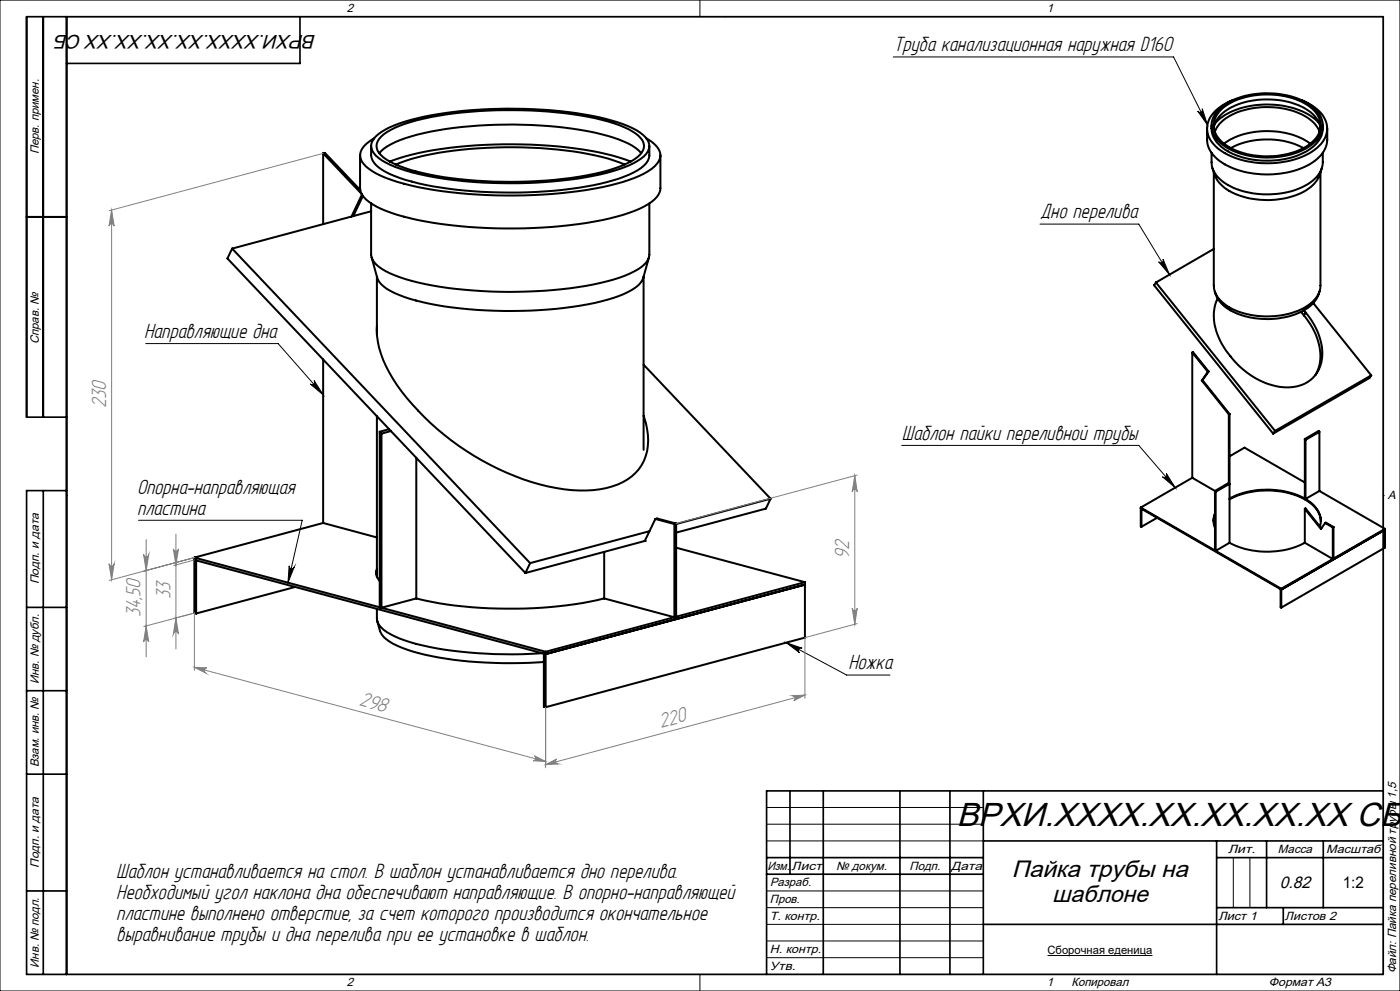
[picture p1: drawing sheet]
<svg xmlns="http://www.w3.org/2000/svg" width="420mm" height="297mm" viewBox="0 0 420 297" stroke-linecap="round" stroke-linejoin="round" font-family="sans-serif">
<g fill="none" stroke="#000" stroke-width=".6">
<path d="M362.1 38.5v3.4a9.4 9.4 0 0 0 6.1 7.8 28 28 0 0 0 25.5-.9 8.7 8.7 0 0 0 4.5-6.9v-3.4M363.5 37.6a8.1 8.1 0 0 0 4.8 7.7 26 26 0 0 0 24.2-.3 7.9 7.9 0 0 0 4.3-7.4M364.1 38.3a9 9 0 0 1 5.7-6.3 24.9 24.9 0 0 1 22.8 1.2 7.8 7.8 0 0 1 3.5 5.1M364.4 39.5a11.6 11.6 0 0 1 8-6.3 25 25 0 0 1 20.2 2.3 8.4 8.4 0 0 1 3.3 4M364.5 37a20.2 20.2 0 0 1 14.8-5.7 22.6 22.6 0 0 1 15.8 5l.7 .7M365.6 32.9a21.2 21.2 0 0 1 15.2-4.9 20.1 20.1 0 0 1 14 5 6.4 6.4 0 0 1-1 10.1 23.8 23.8 0 0 1-18.1 3.8 16.1 16.1 0 0 1-11.3-6.2 6 6 0 0 1 1.2-7.8zM365.8 33.4a19.5 19.5 0 0 1 14.7-5.1 19.7 19.7 0 0 1 13.8 4.9 6.1 6.1 0 0 1-.6 9.4 23.2 23.2 0 0 1-18.6 3.8 15 15 0 0 1-10.2-5.9 5.9 5.9 0 0 1 .9-7.1zM370 29.9a12 12 0 0 0-7.7 7 7.4 7.4 0 0 0 3.6 8 27.2 27.2 0 0 0 28.5 0 7.2 7.2 0 0 0 3-9.3 13 13 0 0 0-7.1-5.7M96.9 46v21.2M96.9 46l11.6 12.1M96.9 46l.6-.2 10.6 11.2M108 46.5v9.9a5.3 5.3 0 0 0 2.7 4.1 43.3 43.3 0 0 0 17 5.9 151.6 151.6 0 0 0 55.2-.9 32.8 32.8 0 0 0 13.4-5.7 4.8 4.8 0 0 0 1.8-3.4v-9.9"/>
<path d="M108.6 58.3l-3.2 6.6M108.9 58.7l-2.9 6.1M111.3 43.7v2.8a6.6 6.6 0 0 0 4.4 5 67.7 67.7 0 0 0 23.8 5.6 135.6 135.6 0 0 0 42.6-2.5 27.4 27.4 0 0 0 11-4.9 4.4 4.4 0 0 0 1.7-3.2v-2.8M112.3 41.4l-.6 .4a6.1 6.1 0 0 0-3.6 5.1 6.7 6.7 0 0 0 3.6 4.4 52.4 52.4 0 0 0 18.4 5.6 151.5 151.5 0 0 0 52.8-1.3 32.8 32.8 0 0 0 13.4-5.7 4 4 0 0 0 0-6.7l-2.4-1.8M112.6 41a23.3 23.3 0 0 1 10.5-5 135.4 135.4 0 0 1 52.1-1.7 44.1 44.1 0 0 1 16.9 5.5 4.6 4.6 0 0 1 2.5 4.9 8.2 8.2 0 0 1-4.5 4.2 69.3 69.3 0 0 1-24.1 5.5 128.4 128.4 0 0 1-44.3-3.3 19.5 19.5 0 0 1-9.5-5.1 3.4 3.4 0 0 1 .4-5zM113.8 45.9a16.1 16.1 0 0 1 7.8-4.5 115.6 115.6 0 0 1 40.4-3.8 80.2 80.2 0 0 1 25.2 4.8l2.5 1.3 1.8 1.3 .9 .9M114.4 40.8a25.4 25.4 0 0 1 10.8-4.8 130.9 130.9 0 0 1 55.3-.1 27.5 27.5 0 0 1 11 4.8 3.7 3.7 0 0 1-.2 6.3 36.5 36.5 0 0 1-15.4 5.6 134.7 134.7 0 0 1-49.3-.8 27.6 27.6 0 0 1-12.3-5.3 3.5 3.5 0 0 1 .1-5.7zM116.9 48.4a96.7 96.7 0 0 1 31.3-5.1 126 126 0 0 1 37.5 3.9l3.5 1.2M118.7 49.3a87 87 0 0 1 30.1-5.1 113.7 113.7 0 0 1 35.3 3.9l3.3 1.2M363.5 45.8v2.8a8.2 8.2 0 0 0 4.8 6.8 25.5 25.5 0 0 0 24.9-.8 7.6 7.6 0 0 0 3.6-6v-2.8M363.7 50.4a11.3 11.3 0 0 0 8.5 8.3 24.5 24.5 0 0 0 20.3-2.2 8.4 8.4 0 0 0 3.4-4l.6-2.1M364.1 51.6v34a7.9 7.9 0 0 0 4.7 6.5 24.7 24.7 0 0 0 23.7-.7 7.3 7.3 0 0 0 3.6-5.8v-34"/>
<path d="M367.2 43.1a24.2 24.2 0 0 1 21.4-2.4l2.5 1.1 2 1.3M369.3 44.4a24.3 24.3 0 0 1 21.7 0M8 65h12M69.6 74.5l89.4 94.3M69.6 74.5l-1.4 3 89.4 94.2M111.3 61v15.3a6.6 6.6 0 0 0 4.4 5 67.7 67.7 0 0 0 23.8 5.6 130.3 130.3 0 0 0 44.5-3.1 22 22 0 0 0 9.8-5.1l1-2.2v-15.5M111.3 63.3l-41.7 11.2M111.5 77.1l1.7 6.2a8.3 8.3 0 0 0 5.1 4.5 75.9 75.9 0 0 0 24.9 5.1 124.5 124.5 0 0 0 39.1-3.1 20.7 20.7 0 0 0 9.8-5l.8-1.4 1.8-6.3M364.1 74.6l-17.3 10.1M113.1 97.8a29 29 0 0 0 6 17.7 79.1 79.1 0 0 0 47.8 30.8 31.9 31.9 0 0 0 19.9-1.8 13.9 13.9 0 0 0 7.3-15.8l-1-4.1M113.1 82.9v17.4M193.1 82.9v51.9"/>
<path d="M346.8 84.7l35.7 44.4M346.8 84.7l-.6 .8 35.8 44.5M364.4 87.3a10.7 10.7 0 0 0 8 7.1 23.6 23.6 0 0 0 20.5-2.6 8.2 8.2 0 0 0 3-4.5M365.3 89.5a14.6 14.6 0 0 0 1.3 13.6 24.7 24.7 0 0 0 19.1 13 10 10 0 0 0 10.9-12 20.6 20.6 0 0 0-4.9-10.4M390.3 93.5l.9 1M391.2 94.5a18.2 18.2 0 0 1 4.7 14.9l-1.3 3M391.2 93l.5 .7M391.7 93.7l-.5 .8M394 90.8l17.4 21.7M96.9 107.7v49M193.1 109.3l38.1 40.2M357.7 105.7v37.5"/>
<path d="M357.7 105.7l4.7 5.7M357.7 105.7l.2-.2 4.7 5.8M360.5 114l8.2 10.2M360.8 113.9l-.3 .1M360.8 113.9l8.1 10.2M362.4 111.4l-1.9 2.6M362.6 111.3l-.2 .1M362.6 111.3l-1.8 2.6M411.4 112.5l-28.9 16.6M411.4 112.5l-.6 .8-28.8 16.7M113.1 124.7v48.2M113.9 129.4v52.6"/>
<path d="M113.9 129.4l.5 .6M114.4 130v52.1l10.5-2.8M116.7 128.6l-2.8 .8M117.3 129.2l-2.9 .8M124.9 137.2v42.1M368.7 124.2v20.5M368.9 136.8l4.4-2.6 18.1 10.4M368.9 124.1l-.2 .1M368.9 124.1v38.6M382.5 129.1l-.5 .9M391.4 131.6v17.8l.3 .1M391.4 131.6l.3 .2"/>
<path d="M391.7 131.8v17.7M395.8 129.4l-.2-.3-4.2 2.5M395.8 129.4l-4.1 2.4M395.8 129.4v17.7M96.9 156.7l-38.6 10.4M96.9 156.7l16.2 4.4M194.8 159.2l-35.8 9.6M196.6 155.5l-3.2 6.6M196.6 155.5l5.7 1.6M196.6 155.5l.5-.1 5.7 1.5M202.3 157.1v27.9l-21-5.7M202.8 156.9l-.5 .2"/>
<path d="M202.8 156.9v28M231.2 149.5l-28.4 7.6M231.2 149.5l-1.4 2.9-27 7.2M342.2 152.1l42.2 24.4M342.2 152.1v5.7l.2 .1M342.4 157.9v-5.4l-.2-.1 42.2 24.3M347.1 155.2l-4.7 2.7M357.7 143.2l-15.5 8.9M357.7 143.2l6.8 3.9M364.5 153.9a5.6 5.6 0 0 0 0 4.3M364.5 154.1l-.5 2.1M364.5 147.1l.2 .3"/>
<path d="M364.5 147.1v17.9l.2 .1M364.7 147.4v17.7M368.7 144.7l.2 .3-4.2 2.4M368.7 144.7l-4.2 2.4M368.9 149.4a24.6 24.6 0 0 1 24 1 6.7 6.7 0 0 1 3.1 7.4M368.9 149.6a24.6 24.6 0 0 1 24 1 7.2 7.2 0 0 1 3.3 5.6M391.4 152.5v10.2M391.4 152.5l4.9 6 1.2-1.8M391.4 152.5l.3-.1 4.7 6M395.8 147.1l19.7 11.4M395.8 147.1l-4.1 2.4M397.5 156.7l2.3 1.4"/>
<path d="M397.5 156.7l.3-.1 2.2 1.3M399.8 158.1v9.4M400 157.9l-.2 .2M400 157.9v9.5l-.2 .1M415.5 158.5l-31.1 18M415.5 158.5v5.6l-31.1 18M415.5 158.7l-31.1 18M58.3 167.1l105.4 28.2M58.3 167.1v16.6l.5 .2M88.5 175.9l-29.7 8M113.1 170.5a3.4 3.4 0 0 0 .8 3.6M113.1 171.2l-.2 .8"/>
<path d="M124.9 179.3a130.8 130.8 0 0 0 56.4 0M159 168.8l-1.4 2.9M181.3 165.4v13.9M193.4 162.1h.1M193.4 162.1l-35.8 9.6M202.8 164.1l38.7 10.4M241.5 174.5l-77.8 20.8M241.5 174.5v16.6l-77.8 20.8M241.5 175.2l-77.8 20.8M368.9 162.7a25.1 25.1 0 0 0 22.5 0M368.9 162.7l-4.2 2.4M384.4 176.5v5.6"/>
<path d="M384.4 176.7l-.2-.1v5.4l.2 .1M391.4 162.7l8.4 4.8M58.8 183.9v-15.9l-.5-.2 105.4 28.2M113.1 182.5a6 6 0 0 0 1.2 5.5 23.8 23.8 0 0 0 10.5 5 128.2 128.2 0 0 0 37.9 2.8M113.2 186.2a7.9 7.9 0 0 0 2.7 5.4 32.2 32.2 0 0 0 13.4 5 132.3 132.3 0 0 0 33.9 1.8M163.7 195.3v16.6M163.7 196l-.5-.1v15.9l.5 .1"/>
</g>
<g fill="none" stroke="#000" stroke-width=".3">
<path d="M0 0h420v297h-420zM20 5h395v287h-395zM210 0v5M217.5 5h.1M268 17.1h84.1l10.1 20.3M359.3 33.3a.77 .77 0 0 0 1 .3 .77 .77 0 0 0 .4-1l1.5 4.8zM312 67.2h29.6l9.2 15.1M347.6 78.5a.77 .77 0 0 0 1 .1 .77 .77 0 0 0 .3-1l1.9 4.7zM43.7 103h39.7l13.5 15.3M93.1 115.1a.78 .78 0 0 0 1 0 .78 .78 0 0 0 .1-1.1l2.7 4.3zM270.5 133.5h71.1l11 12.7M20 148.5h.1"/>
<path d="M41.6 155.9h49.1l-4.3 18.7M348.7 142.9a.76 .76 0 0 0 1.1 0 .76 .76 0 0 0 .1-1l2.7 4.3zM415 148.5h.1M86.7 169.6a.78 .78 0 0 0 .6 .9 .78 .78 0 0 0 1-.6l-1.9 4.7zM235.9 192.6l4.7 1.7a.78 .78 0 0 0-1 .3 .78 .78 0 0 0 .3 1zM235.9 192.6l18.1 9.7h13M230 242h65M230 247h65M230 252h65M370 257v15M375 257v15M230 267h65"/>
<path d="M230 272h65M230 277h65M210 292v5M217.5 292h.1M230 282h65M230 287h65M314.3 286.4h31.4"/>
</g>
<g fill="none" stroke="#808080" stroke-width=".3">
<path d="M96.9 46l-64.1 17.1M33.5 63l.8 4.8a.78 .78 0 0 0-.8-.7 .78 .78 0 0 0-.8 .7zM33.5 63v110.7M256.4 142.6v44.5M256.4 142.6l.8 4.8a.76 .76 0 0 0-.8-.7 .76 .76 0 0 0-.7 .7zM257.1 142.4l-54.3 14.5M32.7 168.9a.78 .78 0 0 0 .8 .8 .78 .78 0 0 0 .8-.8l-.8 4.8zM43.1 166.2a.78 .78 0 0 0 .8 .7 .78 .78 0 0 0 .7-.7l-.7 4.8zM43.9 161.7v35.1M52 164.5a.78 .78 0 0 0 .8 .7 .78 .78 0 0 0 .8-.7l-.8 4.8zM52.8 160.1v34.4M58.3 167.8l-6.2 1.7"/>
<path d="M58.3 167.1l-25.5 6.9M43.9 187.6l.7 4.8a.78 .78 0 0 0-.7-.7 .78 .78 0 0 0-.8 .7zM52.8 185.2l.8 4.8a.78 .78 0 0 0-.8-.7 .78 .78 0 0 0-.8 .7zM58.3 200l3.8 .2a.84 .84 0 0 0-.8 .6 .84 .84 0 0 0 .4 .9zM58.3 183.7l-6.2 1.7M58.3 183.7l-15.2 4.1M58.3 183.7v17.2M58.3 200l105.4 28.2M255.7 182.3a.76 .76 0 0 0 .7 .7 .76 .76 0 0 0 .8-.7l-.8 4.8zM257.1 186.9l-15.6 4.2v18.2M163.7 211.9v18.2M237.7 208.5l3.8-.2-3.4 1.7a.81 .81 0 0 0 .4-.9 .81 .81 0 0 0-.8-.6z"/>
<path d="M241.5 208.3l-77.8 20.9M160.3 226.5l3.4 1.7-3.8-.2a.82 .82 0 0 0 .8-.6 .82 .82 0 0 0-.4-.9zM163.7 229.2l3.3-1.7a.83 .83 0 0 0-.3 .9 .83 .83 0 0 0 .7 .5z"/>
</g>
<g fill="none" stroke="#000" stroke-width=".5">
<path d="M13 5v120M20 5v287M90 5v14h-70M8 65h12M20 125h-12v-120h407v287h-407v-145h12M13 147v145M8 182h12M8 207h12M8 232h12M237 237v25M247 237v55M270 237v55"/>
<path d="M285 237v55M295 237v55M415 237h-185v55M230 257h65M295 252h120M365 252v40M365 257h50M380 252v20M397 252v20M8 267h12M230 262h65M295 277h120"/>
<path d="M365 272h50M385 272v5"/>
</g>
<path d="M235.9 192.6l4.7 1.7a.78 .78 0 0 0-1 .3 .78 .78 0 0 0 .3 1zM86.7 169.6a.78 .78 0 0 0 .6 .9 .78 .78 0 0 0 1-.6l-1.9 4.7zM93.1 115.1a.78 .78 0 0 0 1 0 .78 .78 0 0 0 .1-1.1l2.7 4.3zM359.3 33.3a.77 .77 0 0 0 1 .3 .77 .77 0 0 0 .4-1l1.5 4.8zM347.6 78.5a.77 .77 0 0 0 1 .1 .77 .77 0 0 0 .3-1l1.9 4.7zM348.7 142.9a.76 .76 0 0 0 1.1 0 .76 .76 0 0 0 .1-1l2.7 4.3z" fill="#000"/>
<g fill="#808080">
<path d="M237.7 208.5l3.8-.2-3.4 1.7a.81 .81 0 0 0 .4-.9 .81 .81 0 0 0-.8-.6zM163.7 229.2l3.3-1.7a.83 .83 0 0 0-.3 .9 .83 .83 0 0 0 .7 .5z"/>
<path d="M52.8 185.2l.8 4.8a.78 .78 0 0 0-.8-.7 .78 .78 0 0 0-.8 .7zM52 164.5a.78 .78 0 0 0 .8 .7 .78 .78 0 0 0 .8-.7l-.8 4.8z"/>
<path d="M43.1 166.2a.78 .78 0 0 0 .8 .7 .78 .78 0 0 0 .7-.7l-.7 4.8zM43.9 187.6l.7 4.8a.78 .78 0 0 0-.7-.7 .78 .78 0 0 0-.8 .7zM256.4 142.6l.8 4.8a.76 .76 0 0 0-.8-.7 .76 .76 0 0 0-.7 .7zM255.7 182.3a.76 .76 0 0 0 .7 .7 .76 .76 0 0 0 .8-.7l-.8 4.8zM33.5 63l.8 4.8a.78 .78 0 0 0-.8-.7 .78 .78 0 0 0-.8 .7zM32.7 168.9a.78 .78 0 0 0 .8 .8 .78 .78 0 0 0 .8-.8l-.8 4.8z"/>
<path d="M58.3 200l3.8 .2a.84 .84 0 0 0-.8 .6 .84 .84 0 0 0 .4 .9zM160.3 226.5l3.4 1.7-3.8-.2a.82 .82 0 0 0 .8-.6 .82 .82 0 0 0-.4-.9z"/>
</g>
<text font-size="10" x="287" y="247.6">ВРХИ.XXXX.XX.XX.XX.XX СБ</text>
<g font-size="7.1">
<text x="303.5" y="262.9">Пайка трубы на</text>
<text x="315.7" y="270.4">шаблоне</text>
</g>
<g font-size="6.9">
<text x="268" y="15.4">Труба канализационная наружная D160</text>
<text x="312.1" y="65.4">Дно перелива</text>
<text x="43.2" y="101.2">Направляющие дна</text>
<text x="270.6" y="131.8">Шаблон пайки переливной трубы</text>
<text x="41.1" y="148">Опорна-направляющая</text>
<text x="41.1" y="154.2">пластина</text>
<text x="254.5" y="200.6">Ножка</text>
<text x="34.9" y="263.3">Шаблон устанавливается на стол. В шаблон устанавливается дно перелива.</text>
<text x="34.9" y="269.5">Необходимый угол наклона дна обеспечивают направляющие. В опорно-направляющей</text>
<text x="34.9" y="275.7">пластине выполнено отверстие, за счет которого производится окончательное</text>
<text x="34.9" y="282">выравнивание трубы и дна перелива при ее установке в шаблон.</text>
</g>
<g font-size="6.9" fill="#808080">
<text x="31.8" y="122.3" transform="rotate(-90 31.8 122.3)">230</text>
<text x="254.8" y="167.5" transform="rotate(-90 254.8 167.5)">92</text>
<text x="51.1" y="179.7" transform="rotate(-90 51.1 179.7)">33</text>
<text x="42.2" y="184.9" transform="rotate(-90 42.2 184.9)">34,50</text>
<text x="107.5" y="211.4" transform="rotate(15 107.5 211.4)">298</text>
<text x="198.2" y="218.2" transform="rotate(-15 198.2 218.2)">220</text>
</g>
<text font-size="5.8" x="94.9" y="10.4" transform="rotate(-180 94.9 10.4)">ВРХИ.XXXX.XX.XX.XX.XX СБ</text>
<text font-size="5" x="383.9" y="266">0.82</text>
<text font-size="4.8" x="402.8" y="266">1:2</text>
<g font-size="3.6">
<text x="104" y="3.6">2</text>
<text x="314" y="3.6">1</text>
<text x="11.6" y="46.3" transform="rotate(-90 11.6 46.3)">Перв. примен.</text>
<text x="11.6" y="103.2" transform="rotate(-90 11.6 103.2)">Справ. №</text>
<text x="416.4" y="149.6">A</text>
<text x="11.6" y="175.1" transform="rotate(-90 11.6 175.1)">Подп. и дата</text>
<text x="11.6" y="205" transform="rotate(-90 11.6 205)">Инв. № дубл.</text>
<text x="11.6" y="230" transform="rotate(-90 11.6 230)">Взам. инв. №</text>
<text x="368.4" y="255.6">Лит.</text>
<text x="383.4" y="255.6">Масса</text>
<text x="397.8" y="255.6">Масштаб</text>
<text x="11.6" y="260.1" transform="rotate(-90 11.6 260.1)">Подп. и дата</text>
<text x="230.2" y="260.6">Изм.</text>
<text x="237.5" y="260.6">Лист</text>
<text x="250.9" y="260.6">№ докум.</text>
<text x="272.9" y="260.6">Подп.</text>
<text x="285.4" y="260.6">Дата</text>
<text x="231" y="265.6">Разраб.</text>
<text x="231" y="275.6">Т. контр.</text>
<text x="231" y="270.6">Пров.</text>
<text x="365.5" y="275.6">Лист 1</text>
<text x="385.5" y="275.6">Листов 2</text>
<text x="231" y="285.6">Н. контр.</text>
<text x="11.6" y="290" transform="rotate(-90 11.6 290)">Инв. № подл.</text>
<text x="231" y="290.6">Утв.</text>
<text x="418.9" y="291.8" transform="rotate(-90 418.9 291.8)">Файл: Пайка переливной трубы 1,5</text>
<text x="104" y="295.6">2</text>
<text x="314" y="295.6">1</text>
<text x="321.5" y="295.6">Копировал</text>
<text x="380.7" y="295.6">Формат А3</text>
</g>
<text font-size="3.4" x="314.3" y="286">Сборочная еденица</text>
</svg>
